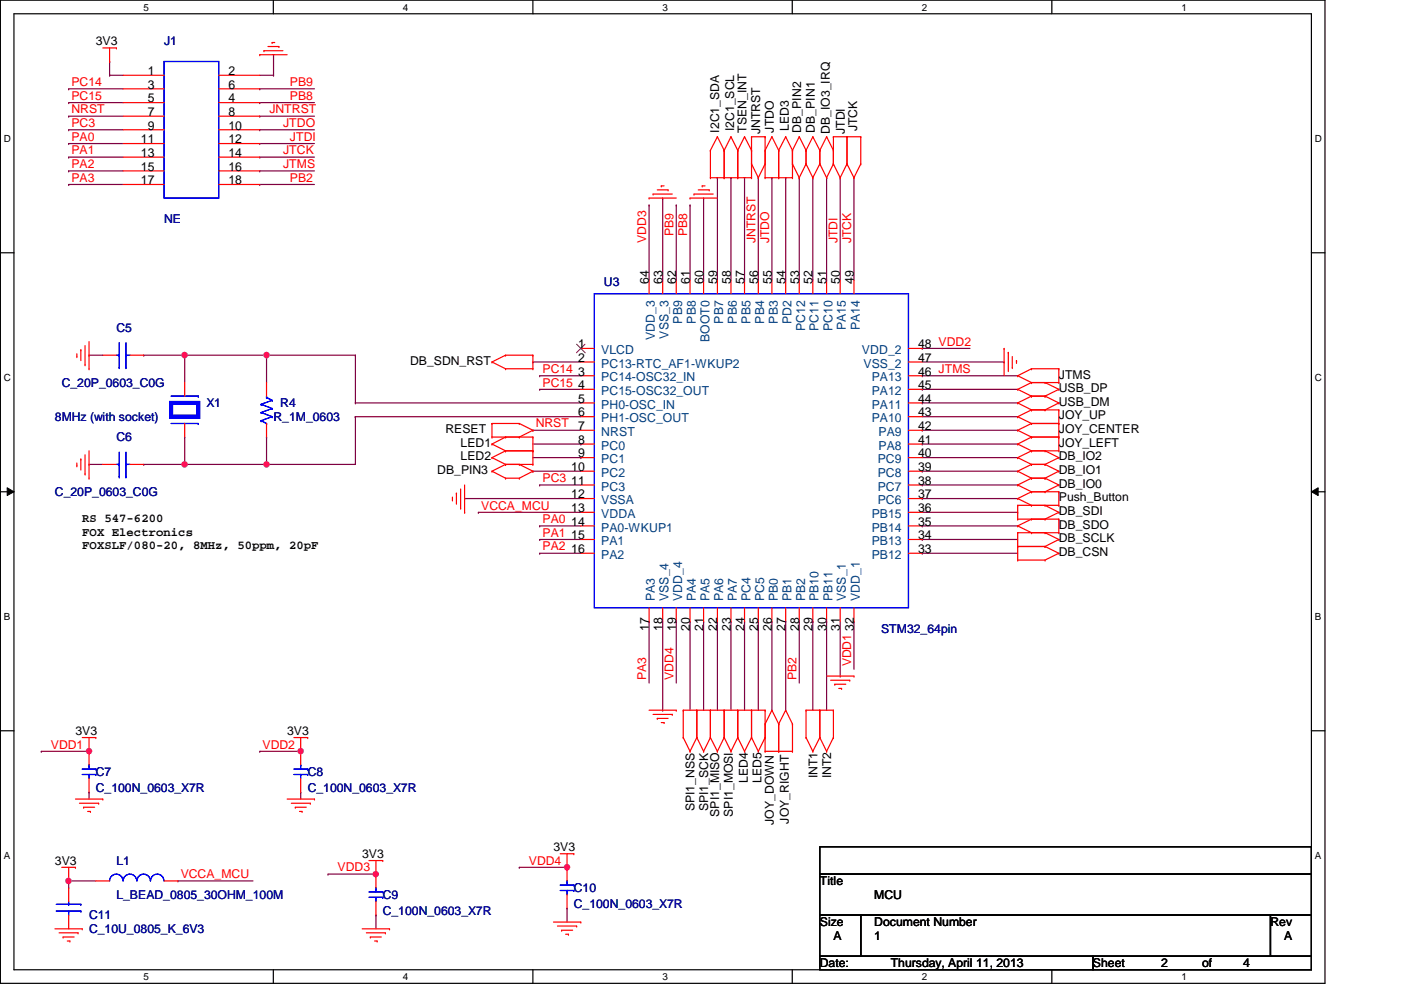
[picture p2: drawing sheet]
<svg xmlns="http://www.w3.org/2000/svg" width="297mm" height="210mm" viewBox="0 0 297 210" stroke-linecap="round" stroke-linejoin="round" font-family="sans-serif">
<path d="M.1 0h280.8v208.5h-280.8zM3 2.9h275v202.7h-275z" fill="none" stroke="#000" stroke-width=".25"/>
<g fill="#fff">
<path d="M30.4 .3h1.2v2.4h-1.2z"/>
<path d="M30.4 205.9h1.2v2.3h-1.2z"/>
</g>
<path d="M58 0v2.9M58 205.6v2.9" fill="none" stroke="#000" stroke-width=".25"/>
<g fill="#fff">
<path d="M85.4 .3h1.2v2.4h-1.2z"/>
<path d="M85.4 205.9h1.2v2.3h-1.2z"/>
</g>
<path d="M113 0v2.9M113 205.6v2.9" fill="none" stroke="#000" stroke-width=".25"/>
<g fill="#fff">
<path d="M140.5 .3h1.1v2.4h-1.1z"/>
<path d="M140.5 205.9h1.1v2.3h-1.1z"/>
</g>
<path d="M168 0v2.9M168 205.6v2.9" fill="none" stroke="#000" stroke-width=".25"/>
<g fill="#fff">
<path d="M195.4 .3h1.2v2.4h-1.2z"/>
<path d="M195.4 205.9h1.2v2.3h-1.2z"/>
</g>
<path d="M223 0v2.9M223 205.6v2.9" fill="none" stroke="#000" stroke-width=".25"/>
<g fill="#fff">
<path d="M250.5 .3h1.1v2.4h-1.1z"/>
<path d="M250.5 205.9h1.1v2.3h-1.1z"/>
<path d="M.8 28.2h1.5v2.4h-1.5z"/>
<path d="M278.8 28.2h1.4v2.4h-1.4z"/>
<path d="M.8 78.9h1.5v2.3h-1.5z"/>
<path d="M278.8 78.9h1.4v2.3h-1.4z"/>
</g>
<path d="M.1 53.6h2.9M278 53.6h2.9" fill="none" stroke="#000" stroke-width=".25"/>
<g fill="#fff">
<path d="M.8 129.6h1.4v2.3h-1.4z"/>
<path d="M278.8 129.6h1.3v2.3h-1.3z"/>
</g>
<path d="M.1 104.3h2.9M278 104.3h2.9" fill="none" stroke="#000" stroke-width=".25"/>
<path d="M1.5 103.4l1.5 .9-1.5 .8zM278 104.3l1.5-.9v1.7z" fill="#000"/>
<path d="M1.5 103.4l1.5 .9-1.5 .8zM278 104.3l1.5-.9v1.7z" fill="none" stroke="#000" stroke-width=".21"/>
<g fill="#fff">
<path d="M.8 180.3h1.4v2.3h-1.4z"/>
<path d="M278.8 180.3h1.3v2.3h-1.3z"/>
</g>
<path d="M.1 154.9h2.9M278 154.9h2.9" fill="none" stroke="#000" stroke-width=".25"/>
<path d="M39.2 75.3h.1M39.2 75.3h17.3" fill="none" stroke="#800040" stroke-width=".25"/>
<circle cx="39.1" cy="75.3" r=".57" fill="#f0f"/>
<circle cx="39.1" cy="75.3" r=".57" fill="none" stroke="#f0f" stroke-width=".25"/>
<path d="M56.5 75.3h.1M56.5 75.3v5.8M39.2 98.5h.1M39.2 98.5h17.3" fill="none" stroke="#800040" stroke-width=".25"/>
<circle cx="39.1" cy="98.5" r=".56" fill="#f0f"/>
<circle cx="39.1" cy="98.5" r=".56" fill="none" stroke="#f0f" stroke-width=".25"/>
<g fill="none" stroke="#800040" stroke-width=".25">
<path d="M18.9 75.3h.1M18.9 75.3h2.9M30.5 75.3h.1M30.5 75.3h8.7M39.2 75.3h.1M39.2 75.3v5.8M18.9 98.5h.1M18.9 98.5h2.9M30.5 98.5h.1M39.2 92.7h.1M39.2 92.7v5.8h-8.7M56.5 92.7h.1"/>
<path d="M56.5 98.5h.1M56.5 92.7v5.8M56.5 98.5h18.8M75.3 88.3h.1M75.3 88.3h47.8"/>
</g>
<circle cx="56.5" cy="98.5" r=".56" fill="#f0f"/>
<circle cx="56.5" cy="98.5" r=".56" fill="none" stroke="#f0f" stroke-width=".25"/>
<path d="M56.5 75.3h.1M56.5 75.3h18.8M75.3 85.4h.1M75.3 85.4h47.8" fill="none" stroke="#800040" stroke-width=".25"/>
<circle cx="56.5" cy="75.3" r=".56" fill="#f0f"/>
<circle cx="56.5" cy="75.3" r=".56" fill="none" stroke="#f0f" stroke-width=".25"/>
<g fill="none" stroke="#800040" stroke-width=".25">
<path d="M152.1 37.7h.1M152.1 37.7v21.7M155 37.7h.1M155 37.7v21.7M157.9 37.7h.1M157.9 37.7v21.7M160.8 37.7h.1M160.8 37.7v21.7M163.7 37.7h.1M163.7 37.7v21.7M166.6 37.7h.1M166.6 37.7v21.7"/>
<path d="M169.5 37.7h.1M169.5 37.7v21.7M172.3 37.7h.1M172.3 37.7v21.7M175.3 37.7h.1M175.3 37.7v21.7M178.1 37.7h.1M178.1 37.7v21.7M181.1 37.7h.1M181.1 37.7v21.7M149.2 42h.1M149.2 42v17.4"/>
<path d="M75.3 75.3h.1M75.3 75.3v10.1M113 76.8h.1M113 76.8h10.1M195.5 79.7h.1M195.5 79.7h20.3M75.3 88.3h.1M75.3 88.3v10.2M113 91.2h.1M113 99.9h.1M113 91.2h10.1M113 97h10.1"/>
<path d="M113 99.9h10.1M113 94.1h10.1M123.1 94.1h.1M123.1 97h.1M195.5 85.4h.1M195.5 82.5h.1M195.5 99.9h.1M195.5 94.1h.1M195.5 91.2h.1M195.5 85.4h20.3M195.5 82.5h20.3M195.5 91.2h20.3"/>
<path d="M195.5 97h20.3M195.5 99.9h20.3M195.5 94.1h20.3M195.5 88.3h20.3M215.8 97h.1M215.8 88.3h.1M195.5 102.8h.1M195.5 117.3h.1M195.5 114.4h.1M195.5 111.5h.1M195.5 105.7h.1M195.5 102.8h20.3"/>
<path d="M195.5 117.3h20.3M195.5 114.4h20.3M195.5 111.5h20.3M195.5 108.6h20.3M195.5 105.7h20.3M215.8 108.6h.1M146.3 131.8h.1M146.3 131.8v18.8M149.2 131.8h.1M149.2 131.8v18.8M152.1 131.8h.1M152.1 131.8v18.8"/>
<path d="M155 131.8h.1M155 131.8v18.8M163.7 131.8h.1M163.7 131.8v18.8M166.6 131.8h.1M166.6 131.8v18.8M169.5 131.8h.1M169.5 131.8v13M172.3 131.8h.1M172.3 131.8v18.8M175.3 131.8h.1M175.3 131.8v18.8"/>
<path d="M14.6 186.8h.1M14.6 186.8h5.7"/>
</g>
<circle cx="14.5" cy="186.8" r=".56" fill="#f0f"/>
<circle cx="14.5" cy="186.8" r=".56" fill="none" stroke="#f0f" stroke-width=".25"/>
<g fill="none" stroke="#800040" stroke-width=".25">
<path d="M140.5 42h.1M140.5 42v17.4M143.4 43.5h.1M143.4 43.5v15.9M146.3 43.5h.1M146.3 43.5v15.9M114.4 79.7h.1M114.4 79.7h8.7M195.5 76.8h17.4M212.9 76.8h.1M114.4 82.5h.1M114.4 82.5h8.7"/>
<path d="M98.5 105.7h.1M98.5 105.7h24.6M101.4 108.6h.1M101.4 108.6h21.7M114.4 102.8h.1M114.4 111.5h.1M114.4 102.8h8.7M114.4 111.5h8.7M137.6 131.8h.1M137.6 131.8v13M140.5 131.8v18.8M157.9 131.8h.1"/>
<path d="M157.9 131.8v18.8M160.8 131.8h.1M160.8 131.8v18.8M178.1 131.8v11.5M8.8 159.3h.1M8.8 159.3h10.1M140.5 150.6h.1M178.1 143.3h.1M18.9 168h.1M18.9 168v1.4M63.8 168h.1M63.8 168v1.4"/>
<path d="M14.6 188.3h.1M14.6 186.8v1.5M37.7 186.8h.1M37.7 186.8h15.9"/>
</g>
<circle cx="18.9" cy="159.3" r=".56" fill="#f0f"/>
<circle cx="18.9" cy="159.3" r=".56" fill="none" stroke="#f0f" stroke-width=".25"/>
<path d="M55.1 159.3h.1M55.1 159.3h8.7" fill="none" stroke="#800040" stroke-width=".25"/>
<circle cx="63.7" cy="159.3" r=".56" fill="#f0f"/>
<circle cx="63.7" cy="159.3" r=".56" fill="none" stroke="#f0f" stroke-width=".25"/>
<path d="M79.7 194h.1M79.7 194v2.9M110.1 183.9h.1M110.1 183.9h10.1M120.2 192.6h.1M120.2 192.6v2.9" fill="none" stroke="#800040" stroke-width=".25"/>
<circle cx="120.2" cy="183.9" r=".56" fill="#f0f"/>
<circle cx="120.2" cy="183.9" r=".56" fill="none" stroke="#f0f" stroke-width=".25"/>
<path d="M69.6 185.3h.1M69.6 185.3h10.1" fill="none" stroke="#800040" stroke-width=".25"/>
<circle cx="79.7" cy="185.3" r=".56" fill="#f0f"/>
<circle cx="79.7" cy="185.3" r=".56" fill="none" stroke="#f0f" stroke-width=".25"/>
<g fill="none" stroke="#800040" stroke-width=".25">
<path d="M14.6 18.8h.1M14.6 18.8h11.5M23.2 16h.1M23.2 13h.1M23.2 16h2.9M23.2 13v3M55.1 18.8h.1M55.1 16h2.9M55.1 18.8h11.6M58 16h.1M58 11.6h.1M58 11.6v4.4"/>
<path d="M14.6 21.8h.1M14.6 24.6h.1M14.6 27.5h.1M14.6 30.4h.1M14.6 33.3h.1M14.6 36.2h.1M14.6 39.1h.1M14.6 21.8h11.5M14.6 24.6h11.5M14.6 27.5h11.5M14.6 30.4h11.5M14.6 33.3h11.5"/>
<path d="M14.6 36.2h11.5M14.6 39.1h11.5M55.1 39.1h.1M55.1 36.2h.1M55.1 33.3h.1M55.1 30.4h.1M55.1 27.5h.1M55.1 24.6h.1M55.1 21.8h.1M55.1 21.8h11.6M55.1 24.6h11.6M55.1 27.5h11.6"/>
<path d="M55.1 30.4h11.6M55.1 33.3h11.6M55.1 36.2h11.6M55.1 39.1h11.6M137.6 43.5h.1M137.6 43.5v15.9M195.5 73.9h.1M195.5 73.9h10.2M114.4 114.4h.1M114.4 117.3h.1M114.4 114.4h8.7M114.4 117.3h8.7"/>
<path d="M143.4 131.8h.1M143.4 131.8v13M181.1 131.8h.1M181.1 131.8v10.1"/>
</g>
<g fill="none" stroke="#f00" stroke-width=".25">
<path d="M21.8 10.2h2.9M23.2 13h.1M23.2 10.2v2.8M24.7 10.2h.1M26.1 16h8.7M26.1 18.8h8.7M46.4 16h8.7M46.4 18.8h8.7M55.1 11.6h.1M55.1 11.6h5.8M56 10.8h.1M56 10.8h4"/>
<path d="M56.8 9.9h2.3M57.7 9h.1M57.7 9h.5M59.1 9.9h.1M26.1 21.8h8.7M26.1 24.6h8.7M26.1 27.5h8.7M26.1 30.4h8.7M26.1 33.3h8.7M26.1 36.2h8.7M26.1 39.1h8.7M46.4 21.8h8.7"/>
<path d="M46.4 24.6h8.7M46.4 27.5h8.7M46.4 30.4h8.7M46.4 33.3h8.7M46.4 36.2h8.7M46.4 39.1h8.7M140.2 39.4h.1M140.2 39.4h.6M148.9 39.4h.1M148.9 39.4h.6M150.6 31.9h.1M150.6 37.7h.1"/>
<path d="M150.6 31.9v5.8M150.6 37.7h8.7M152.1 29h.1M152.1 29l-1.5 2.9M152.1 29l1.4 2.9M153.5 31.9h.1M153.5 37.7h.1M153.5 31.9v5.8M155 29h.1M155 29l-1.5 2.9M155 29l1.4 2.9M156.4 31.9h.1"/>
<path d="M156.4 37.7h.1M156.4 31.9v5.8M157.9 29h.1M157.9 29l-1.5 2.9M157.9 29l1.4 2.9M159.3 34.8h.1M159.3 29h.1M159.3 31.9h.1M159.3 37.7h.1M159.3 29h2.9M159.3 34.8l1.5 2.9M159.3 29v8.7"/>
<path d="M160.8 37.7h.1M162.2 31.9h.1M162.2 37.7h.1M162.2 34.8h.1M162.2 29h.1M162.2 29v8.7M162.2 37.7h5.8M162.2 34.8l-1.4 2.9M163.7 29h.1M163.7 29l-1.5 2.9M163.7 29l1.4 2.9M165.1 31.9h.1"/>
<path d="M165.1 37.7h.1M165.1 31.9v5.8M166.6 29h.1M166.6 29l-1.5 2.9M166.6 29l1.4 2.9M168 34.8h.1M168 31.9h.1M168 37.7h.1M168 31.9v5.8M168 34.8l1.5 2.9M169.5 37.7h.1M169.5 29h.1"/>
<path d="M169.5 29l1.4 2.9M169.5 29l-1.5 2.9M170.9 31.9h.1M170.9 34.8h.1M170.9 31.9v2.9M170.9 34.8l-1.4 2.9M170.9 34.8l1.4 2.9M172.3 37.7h.1M172.3 29h.1M172.3 29l1.5 2.9M172.3 29l-1.4 2.9M173.8 31.9h.1"/>
<path d="M173.8 34.8h.1M173.8 31.9v2.9M173.8 34.8l-1.5 2.9M173.8 34.8l1.5 2.9M175.3 37.7h.1M175.3 29h.1M175.3 29l-1.5 2.9M175.3 29l1.4 2.9M176.7 34.8h.1M176.7 29h.1M176.7 31.9h.1M176.7 29h5.8"/>
<path d="M176.7 34.8l1.4 2.9M176.7 29v5.8M176.7 34.8l-1.4 2.9M178.1 37.7h.1M179.6 34.8h.1M179.6 29h.1M179.6 34.8l1.5 2.9M179.6 29v5.8M179.6 34.8l-1.5 2.9M181.1 37.7h.1M182.5 34.8h.1M182.5 29h.1"/>
<path d="M182.5 29v5.8M182.5 34.8l-1.4 2.9M137.6 42h.1M137.6 42h5.8M137.6 59.4v2.9M138.5 41.1h.1M138.5 41.1h4M139.4 40.3h2.2M140.5 59.4v2.9M141.6 40.3h.1M143.4 59.4v2.9M146.3 42h.1"/>
<path d="M146.3 42h5.8M146.3 59.4v2.9M147.1 41.1h.1M147.1 41.1h4.1M148 40.3h2.4M149.2 59.4v2.9M150.4 40.3h.1M152.1 59.4v2.9M155 59.4v2.9M157.9 59.4v2.9M160.8 59.4v2.9M163.7 59.4v2.9"/>
<path d="M166.6 59.4v2.9M169.5 59.4v2.9M172.3 59.4v2.9M175.3 59.4v2.9M178.1 59.4v2.9M181.1 59.4v2.9M16.3 75.6h.1M16.3 75v.6M17.1 74.2h.1M17.1 74.2v2.3M18 77.3h.1M18 73.3v4"/>
<path d="M18.9 78.2h.1M18.9 72.4v5.8M21.8 75.3h2.9M27.6 75.3h2.9M104.3 76.8h.1M104.3 76.8l2.9 1.4M107.2 78.2h.1M107.2 75.3h.1M107.2 78.2h5.8M107.2 75.3l-2.9 1.5M107.2 75.3h5.8M113 75.3h.1"/>
<path d="M113 78.2h.1M113 75.3v2.9M123.1 73.9h2.9M123.1 76.8h2.9M123.1 79.7h2.9M192.6 73.9h2.9M192.6 76.8h2.9M192.6 79.7h2.9M212.9 73.9h.1M212.9 73.9v5.8M213.8 74.7h.1M213.8 74.7v4.1"/>
<path d="M214.6 77.9h.1M214.6 75.6v2.3M215.5 76.5h.1M215.5 76.5v.5M215.8 79.7h.1M215.8 79.7l2.9 1.4M218.7 78.2h.1M218.7 78.2l-2.9 1.5M218.7 78.2h5.8M224.5 78.2h.1M224.5 78.2v2.9M16.3 98.8h.1"/>
<path d="M16.3 98.2v.6M17.1 97.3h.1M17.1 97.3v2.4M18 96.4v4.1M18.9 95.6v5.8M21.8 98.5h2.9M27.6 98.5h2.9M39.2 81.1v2.9M39.2 89.8v2.9M56.5 81.1v2.9M56.5 89.8v2.9M104.3 92.7h.1"/>
<path d="M104.3 89.8h.1M104.3 99.9h.1M104.3 94.1h.1M104.3 97h.1M104.3 89.8h5.8M104.3 92.7h8.7M104.3 89.8v2.9M104.3 99.9l2.9 1.5M104.3 94.1l2.9 1.5M104.3 97l2.9 1.5M107.2 98.5h.1M107.2 92.7h.1"/>
<path d="M107.2 95.6h.1M107.2 95.6h5.8M107.2 98.5h5.8M107.2 98.5l-2.9 1.4M107.2 92.7l-2.9 1.4M107.2 95.6l-2.9 1.4M110.1 89.8h.1M110.1 92.7h.1M110.1 98.5h.1M110.1 89.8l2.9 1.4M110.1 98.5l2.9 1.4M113 91.2h.1"/>
<path d="M113 99.9h.1M113 95.6h.1M113 92.7h.1M113 98.5h.1M113 91.2l-2.9 1.5M113 92.7v5.8M113 99.9l-2.9 1.5M123.1 82.5h2.9M123.1 85.4h2.9M123.1 88.3h2.9M123.1 91.2h2.9M123.1 94.1h2.9"/>
<path d="M123.1 97h2.9M123.1 99.9h2.9M192.6 82.5h2.9M192.6 85.4h2.9M192.6 88.3h2.9M192.6 91.2h2.9M192.6 94.1h2.9M192.6 97h2.9M192.6 99.9h2.9M215.8 85.4h.1M215.8 82.5h.1M215.8 97h.1"/>
<path d="M215.8 99.9h.1M215.8 94.1h.1M215.8 91.2h.1M215.8 88.3h.1M215.8 85.4l2.9 1.5M215.8 82.5l2.9 1.5M215.8 97l2.9 1.5M215.8 99.9l2.9 1.5M215.8 94.1l2.9 1.5M215.8 91.2l2.9 1.5M215.8 88.3l2.9 1.5M218.7 86.9h.1"/>
<path d="M218.7 84h.1M218.7 81.1h.1M218.7 95.6h.1M218.7 98.5h.1M218.7 92.7h.1M218.7 89.8h.1M218.7 86.9h5.8M218.7 84l-2.9 1.4M218.7 84h2.9M218.7 81.1l-2.9 1.4M218.7 81.1h5.8M218.7 89.8h5.8"/>
<path d="M218.7 92.7h5.8M218.7 95.6h5.8M218.7 95.6l-2.9 1.4M218.7 98.5h2.9M218.7 98.5l-2.9 1.4M218.7 92.7l-2.9 1.4M218.7 89.8l-2.9 1.4M218.7 86.9l-2.9 1.4M221.6 86.9h.1M221.6 84h.1M221.6 81.1h.1M221.6 95.6h.1"/>
<path d="M221.6 98.5h.1M221.6 84l2.9 1.4M221.6 81.1l2.9 1.4M221.6 95.6l2.9 1.4M221.6 98.5l2.9 1.4M224.5 85.4h.1M224.5 82.5h.1M224.5 81.1h.1M224.5 97h.1M224.5 99.9h.1M224.5 92.7h.1M224.5 95.6h.1"/>
<path d="M224.5 89.8h.1M224.5 86.9h.1M224.5 85.4l-2.9 1.5M224.5 82.5l-2.9 1.5M224.5 86.9v8.7M224.5 97l-2.9 1.5M224.5 99.9l-2.9 1.5M18 100.5h.1M18.9 101.4h.1M95.9 106h.1M95.9 105.4v.6M96.8 104.6h.1"/>
<path d="M96.8 104.6v2.3M97.7 107.7h.1M97.7 103.7v4M98.5 108.6h.1M98.5 102.8v5.8M107.2 101.4h.1M107.2 101.4h2.9M110.1 101.4h.1M123.1 102.8h2.9M123.1 105.7h2.9M123.1 108.6h2.9M123.1 111.5h2.9"/>
<path d="M123.1 114.4h2.9M123.1 117.3h2.9M192.6 102.8h2.9M192.6 105.7h2.9M192.6 108.6h2.9M192.6 111.5h2.9M192.6 114.4h2.9M192.6 117.3h2.9M215.8 102.8h.1M215.8 111.5h.1M215.8 115.9h.1M215.8 112.9h.1"/>
<path d="M215.8 110.1h.1M215.8 107.1h.1M215.8 118.7h.1M215.8 105.7h.1M215.8 102.8l2.9 1.5M215.8 112.9h8.7M215.8 111.5l2.9 1.4M215.8 110.1h8.7M215.8 115.9h5.8M215.8 107.1v3M215.8 112.9v5.8M215.8 107.1h8.7"/>
<path d="M215.8 118.7h5.8M215.8 105.7l2.9 1.4M218.7 101.4h.1M218.7 104.3h.1M218.7 112.9h.1M218.7 110.1h.1M218.7 107.1h.1M218.7 101.4h2.9M218.7 101.4l-2.9 1.4M218.7 104.3h5.8M218.7 110.1l-2.9 1.4M218.7 104.3l-2.9 1.4"/>
<path d="M221.6 101.4h.1M221.6 104.3h.1M221.6 112.9h.1M221.6 115.9h.1M221.6 107.1h.1M221.6 110.1h.1M221.6 118.7h.1M221.6 101.4l2.9 1.4M221.6 112.9l2.9 1.5M221.6 107.1l2.9 1.5M221.6 115.9l2.9 1.4M224.5 102.8h.1"/>
<path d="M224.5 110.1h.1M224.5 112.9h.1M224.5 114.4h.1M224.5 108.6h.1M224.5 117.3h.1M224.5 104.3h.1M224.5 107.1h.1M224.5 104.3v2.8M224.5 110.1v2.8M224.5 102.8l-2.9 1.5M224.5 114.4l-2.9 1.5M224.5 108.6l-2.9 1.5"/>
<path d="M224.5 117.3l-2.9 1.4M137.6 128.9v2.9M140.5 128.9v2.9M143.4 128.9v2.9M146.3 128.9v2.9M149.2 128.9v2.9M152.1 128.9v2.9M155 128.9v2.9M157.9 128.9v2.9M160.8 128.9v2.9M163.7 128.9v2.9M166.6 128.9v2.9"/>
<path d="M169.5 128.9v2.9M172.3 128.9v2.9M175.3 128.9v2.9M178.1 128.9v2.9M181.1 128.9v2.9M17.4 156.4h2.9M18.9 159.3h.1M18.9 156.4v5.8M20.3 156.4h.1M62.3 156.4h2.9M63.8 159.3h.1M63.8 156.4v5.8"/>
<path d="M65.2 156.4h.1M137.6 150.6h5.8M138.5 151.5h4M139.4 152.3h.1M139.4 152.3h2.2M140.2 153.2h.6M140.8 153.2h.1M142.5 151.5h.1M143.4 150.6h.1M144.9 156.4h.1M144.9 150.6h.1M144.9 150.6h17.3"/>
<path d="M144.9 156.4l1.4 2.9M144.9 150.6v5.8M146.3 159.3h.1M147.7 156.4h.1M147.7 150.6h.1M147.7 150.6v5.8M147.7 156.4l-1.4 2.9M147.7 156.4l1.5 2.9M149.2 159.3h.1M150.6 156.4h.1M150.6 150.6h.1M150.6 156.4l1.5 2.9"/>
<path d="M150.6 150.6v5.8M150.6 156.4l-1.4 2.9M152.1 159.3h.1M153.5 156.4h.1M153.5 150.6h.1M153.5 156.4l1.5 2.9M153.5 150.6v5.8M153.5 156.4l-1.4 2.9M155 159.3h.1M156.4 156.4h.1M156.4 150.6h.1M156.4 150.6v5.8"/>
<path d="M156.4 156.4l-1.4 2.9M156.4 156.4l1.5 2.9M157.9 159.3h.1M159.3 156.4h.1M159.3 150.6h.1M159.3 150.6v5.8M159.3 156.4l-1.4 2.9M159.3 156.4l1.5 2.9M160.8 159.3h.1M162.2 153.5h.1M162.2 159.3h.1M162.2 156.4h.1"/>
<path d="M162.2 150.6h.1M162.2 150.6v8.7M162.2 159.3h5.8M162.2 156.4l-1.4 2.9M163.7 150.6h.1M163.7 150.6l-1.5 2.9M163.7 150.6l1.4 2.9M165.1 153.5h.1M165.1 159.3h.1M165.1 153.5v5.8M166.6 150.6h.1M166.6 150.6l-1.5 2.9"/>
<path d="M166.6 150.6l1.4 2.9M168 153.5h.1M168 159.3h.1M168 153.5v5.8M170.9 156.4h.1M170.9 150.6h.1M170.9 150.6h5.8M170.9 156.4l1.4 2.9M170.9 150.6v5.8M172.3 159.3h.1M173.8 156.4h.1M173.8 150.6h.1"/>
<path d="M173.8 150.6v5.8M173.8 156.4l-1.5 2.9M173.8 156.4l1.5 2.9M175.3 159.3h.1M175.3 143.3h5.8M176.1 144.2h4.1M176.7 156.4h.1M176.7 150.6h.1M176.7 150.6v5.8M176.7 156.4l-1.4 2.9M177 145.1h.1M177 145.1h2.3"/>
<path d="M177.8 146h.6M178.4 146h.1M180.2 144.2h.1M181.1 143.3h.1M16 169.4h5.8M16.8 170.3h4.1M17.7 171.2h.1M17.7 171.2h2.4M18.6 172h.6M18.9 165.1v2.9M19.2 172h.1M20.9 170.3h.1"/>
<path d="M21.8 169.4h.1M60.9 169.4h5.8M61.8 170.3h4M62.6 171.2h.1M62.6 171.2h2.3M63.5 172h.5M63.8 165.1v2.9M64 172h.1M65.8 170.3h.1M66.7 169.4h.1M11.6 196.9h5.8M12.5 197.8h4"/>
<path d="M13.1 183.9h2.9M13.4 198.7h.1M13.4 198.7h2.3M14.3 199.5h.5M14.6 186.8h.1M14.6 183.9v2.9M14.6 188.3v2.8M14.6 194v2.9M14.8 199.5h.1M16 183.9h.1M16.5 197.8h.1M17.4 196.9h.1"/>
<path d="M20.3 186.8h2.9M34.8 186.8h2.9M76.8 196.9h5.8M77.7 197.8h4M78.2 182.5h2.9M78.5 198.7h.1M78.5 198.7h2.4M79.4 199.5h.6M79.7 185.3h.1M79.7 182.5v5.8M79.7 191.1v2.9M80 199.5h.1"/>
<path d="M81.1 182.5h.1M81.7 197.8h.1M82.6 196.9h.1M117.3 195.5h5.8M118.2 196.3h4.1M118.8 181h2.9M119.1 197.2h.1M119.1 197.2h2.3M119.9 198.1h.6M120.2 183.9h.1M120.2 181v5.8M120.2 189.7v2.9"/>
<path d="M120.5 198.1h.1M121.7 181h.1M122.3 196.3h.1M123.1 195.5h.1"/>
</g>
<path d="M173.8 179.5h104.2v5.8h-104.2zM173.8 185.3h104.2v8.7h-104.2zM173.8 194h8.7v8.7h-8.7zM182.5 194h86.9v8.7h-86.9zM269.4 194h8.6v8.7h-8.6zM173.8 202.7h57.9v2.9h-57.9zM231.7 202.7h46.3v2.9h-46.3z" fill="none" stroke="#000" stroke-width=".25"/>
<g fill="none" stroke="#00f" stroke-width=".25">
<path d="M34.8 13h11.6v29h-11.6zM24.7 75.3h.6M25.3 75.3h.1M25.3 77.9h.1M25.3 72.7v5.2M26.7 77.9h.1M26.7 75.3h.1M26.7 75.3h.9M26.7 72.7v5.2M126 62.3h66.6v66.6h-66.6zM24.7 98.5h.6M25.3 98.5h.1"/>
<path d="M25.3 95.9v5.2M26.7 98.5h.1M26.7 95.9v5.2M26.7 98.5h.9M36.3 89.8h5.7M36.3 84h5.7M42 89.8h.1M42 84h.1M55.4 85.7h.1M55.4 87.5h.1M55.4 89.2h.1M55.4 85.7l2.3 .9"/>
<path d="M55.4 87.5l2.3 .8M55.4 89.2l1.1 .6M56.5 89.8h.1M56.5 84.3h.1M56.5 84.3l1.2 .6M56.5 84v.3M57.7 84.9h.1M57.7 86.6h.1M57.7 88.3h.1M57.7 84.9l-2.3 .8M57.7 86.6l-2.3 .9M57.7 88.3l-2.3 .9"/>
<path d="M25.3 101.1h.1M26.7 101.1h.1M17.4 164.2h2.9M17.4 163.1h2.9M18.9 162.2h.1M18.9 164.2h.1M18.9 162.2v.9M18.9 164.2v.9M20.3 164.2h.1M20.3 163.1h.1M62.3 164.2h2.9M62.3 163.1h2.9"/>
<path d="M63.8 162.2h.1M63.8 164.2h.1M63.8 162.2v.9M63.8 164.2v.9M65.2 164.2h.1M65.2 163.1h.1M11.9 193.2h5.2M11.9 191.7h5.2M14.6 191.7h.1M14.6 193.2h.1M14.6 191.1v.6M14.6 193.2v.8"/>
<path d="M17.1 193.2h.1M17.1 191.7h.1M23.2 186.8a1.42 1.42 0 0 1 1.5-1.5 1.42 1.42 0 0 1 1.4 1.5M26.1 186.8a1.44 1.44 0 0 1 1.5-1.5 1.44 1.44 0 0 1 1.4 1.5M29 186.8a1.42 1.42 0 0 1 1.5-1.5 1.42 1.42 0 0 1 1.4 1.5M31.9 186.8a1.42 1.42 0 0 1 1.4-1.5 1.42 1.42 0 0 1 1.5 1.5M78.2 190.2h2.9M78.2 189.1h2.9M79.7 188.3h.1M79.7 190.2h.1M79.7 188.3v.8M79.7 190.2v.9"/>
<path d="M81.1 190.2h.1M81.1 189.1h.1M118.8 188.8h2.9M118.8 187.7h2.9M120.2 186.8h.1M120.2 188.8h.1M120.2 186.8v.9M120.2 188.8v.9M121.7 188.8h.1M121.7 187.7h.1"/>
</g>
<path d="M36.3 85.4h5.7v2.9h-5.7z" fill="none" stroke="#00f" stroke-width=".85"/>
<path d="M122.3 73l1.8 1.8M124 73l-1.8 1.8" fill="none" stroke="#804000" stroke-width=".21"/>
<circle cx="39.1" cy="75.3" r=".57" fill="#f0f"/>
<circle cx="39.1" cy="75.3" r=".57" fill="none" stroke="#f0f" stroke-width=".25"/>
<circle cx="39.1" cy="98.5" r=".56" fill="#f0f"/>
<circle cx="39.1" cy="98.5" r=".56" fill="none" stroke="#f0f" stroke-width=".25"/>
<circle cx="56.5" cy="98.5" r=".56" fill="#f0f"/>
<circle cx="56.5" cy="98.5" r=".56" fill="none" stroke="#f0f" stroke-width=".25"/>
<circle cx="56.5" cy="75.3" r=".56" fill="#f0f"/>
<circle cx="56.5" cy="75.3" r=".56" fill="none" stroke="#f0f" stroke-width=".25"/>
<circle cx="14.5" cy="186.8" r=".56" fill="#f0f"/>
<circle cx="14.5" cy="186.8" r=".56" fill="none" stroke="#f0f" stroke-width=".25"/>
<circle cx="18.9" cy="159.3" r=".56" fill="#f0f"/>
<circle cx="18.9" cy="159.3" r=".56" fill="none" stroke="#f0f" stroke-width=".25"/>
<circle cx="63.7" cy="159.3" r=".56" fill="#f0f"/>
<circle cx="63.7" cy="159.3" r=".56" fill="none" stroke="#f0f" stroke-width=".25"/>
<circle cx="120.2" cy="183.9" r=".56" fill="#f0f"/>
<circle cx="120.2" cy="183.9" r=".56" fill="none" stroke="#f0f" stroke-width=".25"/>
<circle cx="79.7" cy="185.3" r=".56" fill="#f0f"/>
<circle cx="79.7" cy="185.3" r=".56" fill="none" stroke="#f0f" stroke-width=".25"/>
<g font-size="2.6">
<text x="20.3" y="9.6">3V3</text>
<text x="31.3" y="15.9">1</text>
<text x="48.4" y="15.9">2</text>
<text x="31.3" y="18.8">3</text>
<text x="31.3" y="21.7">5</text>
<text x="48.4" y="21.7">4</text>
<text x="48.4" y="18.8">6</text>
<text x="31.3" y="24.6">7</text>
<text x="31.3" y="27.5">9</text>
<text x="48.4" y="24.6">8</text>
<text x="48.4" y="27.5">10</text>
<text x="152.5" y="28.1" transform="rotate(-90 152.5 28.1)">I2C1_SDA</text>
<text x="155.7" y="27.8" transform="rotate(-90 155.7 27.8)">I2C1_SCL</text>
<text x="158.3" y="28.1" transform="rotate(-90 158.3 28.1)">TSEN_INT</text>
<text x="161.2" y="28.4" transform="rotate(-90 161.2 28.4)">JNTRST</text>
<text x="164" y="28.1" transform="rotate(-90 164 28.1)">JTDO</text>
<text x="167.3" y="27.8" transform="rotate(-90 167.3 27.8)">LED3</text>
<text x="169.8" y="28.1" transform="rotate(-90 169.8 28.1)">DB_PIN2</text>
<text x="172.8" y="28.1" transform="rotate(-90 172.8 28.1)">DB_PIN1</text>
<text x="175.9" y="28.4" transform="rotate(-90 175.9 28.4)">DB_IO3_IRQ</text>
<text x="179.1" y="28.4" transform="rotate(-90 179.1 28.4)">JTDI</text>
<text x="181.7" y="27.8" transform="rotate(-90 181.7 27.8)">JTCK</text>
<text x="29.9" y="30.4">11</text>
<text x="29.9" y="33.3">13</text>
<text x="48.4" y="30.4">12</text>
<text x="48.4" y="33.3">14</text>
<text x="29.9" y="36.2">15</text>
<text x="29.9" y="39.1">17</text>
<text x="48.4" y="36.2">16</text>
<text x="48.4" y="39.1">18</text>
<text x="137.6" y="60.2" transform="rotate(-90 137.6 60.2)">64</text>
<text x="140.5" y="60.2" transform="rotate(-90 140.5 60.2)">63</text>
<text x="143.3" y="60.2" transform="rotate(-90 143.3 60.2)">62</text>
<text x="146.3" y="60.2" transform="rotate(-90 146.3 60.2)">61</text>
<text x="149.1" y="60.2" transform="rotate(-90 149.1 60.2)">60</text>
<text x="152.1" y="60.2" transform="rotate(-90 152.1 60.2)">59</text>
<text x="154.9" y="60.2" transform="rotate(-90 154.9 60.2)">58</text>
<text x="157.8" y="60.2" transform="rotate(-90 157.8 60.2)">57</text>
<text x="160.7" y="60.2" transform="rotate(-90 160.7 60.2)">56</text>
<text x="163.6" y="60.2" transform="rotate(-90 163.6 60.2)">55</text>
<text x="166.5" y="60.2" transform="rotate(-90 166.5 60.2)">54</text>
<text x="169.4" y="60.2" transform="rotate(-90 169.4 60.2)">53</text>
<text x="172.3" y="60.2" transform="rotate(-90 172.3 60.2)">52</text>
<text x="175.2" y="60.2" transform="rotate(-90 175.2 60.2)">51</text>
<text x="178.1" y="60.2" transform="rotate(-90 178.1 60.2)">50</text>
<text x="181" y="60.2" transform="rotate(-90 181 60.2)">49</text>
<text x="86.9" y="77.3">DB_SDN_RST</text>
<text x="122.6" y="73.8">1</text>
<text x="122.6" y="76.7">2</text>
<text x="194.6" y="73.8">48 VDD2</text>
<text x="194.6" y="76.7">47</text>
<text x="122.6" y="79.6">3</text>
<text x="122.6" y="82.5">4</text>
<text x="194.6" y="79.6">46 JTMS</text>
<text x="194.6" y="82.5">45</text>
<text x="224.5" y="83.1">USB_DP</text>
<text x="224.5" y="80.3">JTMS</text>
<text x="122.6" y="85.4">5</text>
<text x="122.6" y="88.3">6</text>
<text x="194.6" y="85.4">44</text>
<text x="194.6" y="88.3">43</text>
<text x="224.5" y="86">USB_DM</text>
<text x="224.5" y="88.9">JOY_UP</text>
<text x="94.4" y="91.8">RESET</text>
<text x="97.7" y="94.7">LED1</text>
<text x="122.6" y="91.2">7</text>
<text x="122.6" y="94.1">8</text>
<text x="194.6" y="91.2">42</text>
<text x="194.6" y="94.1">41</text>
<text x="224.5" y="94.7">JOY_LEFT</text>
<text x="224.5" y="91.8">JOY_CENTER</text>
<text x="92.7" y="100.5">DB_PIN3</text>
<text x="97.7" y="97.6">LED2</text>
<text x="121.1" y="99.9">10</text>
<text x="122.6" y="97">9</text>
<text x="194.6" y="97">40</text>
<text x="194.6" y="99.9">39</text>
<text x="224.5" y="97.6">DB_IO2</text>
<text x="224.5" y="100.5">DB_IO1</text>
<text x="121.1" y="102.8">11</text>
<text x="121.1" y="105.7">12</text>
<text x="194.6" y="102.8">38</text>
<text x="194.6" y="105.7">37</text>
<text x="224.5" y="103.4">DB_IO0</text>
<text x="224.5" y="106.3">Push_Button</text>
<text x="17.4" y="110.7">RS 547-6200</text>
<text x="17.4" y="113.6">FOX Electronics</text>
<text x="121.1" y="108.6">13</text>
<text x="121.1" y="111.5">14</text>
<text x="194.6" y="108.6">36</text>
<text x="194.6" y="111.5">35</text>
<text x="224.5" y="112.1">DB_SDO</text>
<text x="224.5" y="109.2">DB_SDI</text>
<text x="17.4" y="116.5">FOXSLF/080-20, 8MHz, 50ppm, 20pF</text>
<text x="121.1" y="114.3">15</text>
<text x="121.1" y="117.3">16</text>
<text x="194.6" y="114.3">34</text>
<text x="194.6" y="117.3">33</text>
<text x="224.5" y="115">DB_SCLK</text>
<text x="224.5" y="117.9">DB_CSN</text>
<text x="137.6" y="133.8" transform="rotate(-90 137.6 133.8)">17</text>
<text x="140.5" y="133.8" transform="rotate(-90 140.5 133.8)">18</text>
<text x="143.3" y="133.8" transform="rotate(-90 143.3 133.8)">19</text>
<text x="146.3" y="133.8" transform="rotate(-90 146.3 133.8)">20</text>
<text x="149.1" y="133.8" transform="rotate(-90 149.1 133.8)">21</text>
<text x="152.1" y="133.8" transform="rotate(-90 152.1 133.8)">22</text>
<text x="154.9" y="133.8" transform="rotate(-90 154.9 133.8)">23</text>
<text x="157.8" y="133.8" transform="rotate(-90 157.8 133.8)">24</text>
<text x="160.7" y="133.8" transform="rotate(-90 160.7 133.8)">25</text>
<text x="163.6" y="133.8" transform="rotate(-90 163.6 133.8)">26</text>
<text x="166.5" y="133.8" transform="rotate(-90 166.5 133.8)">27</text>
<text x="169.4" y="133.8" transform="rotate(-90 169.4 133.8)">28</text>
<text x="172.3" y="133.8" transform="rotate(-90 172.3 133.8)">29</text>
<text x="175.2" y="133.8" transform="rotate(-90 175.2 133.8)">30</text>
<text x="178.1" y="133.8" transform="rotate(-90 178.1 133.8)">31</text>
<text x="181" y="133.8" transform="rotate(-90 181 133.8)">32</text>
<text x="16" y="155.8">3V3</text>
<text x="60.9" y="155.8">3V3</text>
<text x="158.5" y="165.9" transform="rotate(-90 158.5 165.9)">LED4</text>
<text x="161.5" y="165.9" transform="rotate(-90 161.5 165.9)">LED5</text>
<text x="173.3" y="165.1" transform="rotate(-90 173.3 165.1)">INT1</text>
<text x="176.2" y="165.1" transform="rotate(-90 176.2 165.1)">INT2</text>
<text x="147.3" y="172" transform="rotate(-90 147.3 172)">SPI1_NSS</text>
<text x="150.2" y="172" transform="rotate(-90 150.2 172)">SPI1_SCK</text>
<text x="152.5" y="173.2" transform="rotate(-90 152.5 173.2)">SPI1_MISO</text>
<text x="155.4" y="173.2" transform="rotate(-90 155.4 173.2)">SPI1_MOSI</text>
<text x="164" y="174.9" transform="rotate(-90 164 174.9)">JOY_DOWN</text>
<text x="167.3" y="174.6" transform="rotate(-90 167.3 174.6)">JOY_RIGHT</text>
<text x="11.6" y="183.3">3V3</text>
<text x="76.8" y="181.9">3V3</text>
<text x="117.3" y="180.4">3V3</text>
<text x="173.8" y="187.7">Title</text>
<text x="185.4" y="190.6">MCU</text>
<text x="173.8" y="196.3">Size</text>
<text x="185.4" y="196.3">Document Number</text>
<text x="269.4" y="196.3">Rev</text>
<text x="176.7" y="199.3">A</text>
<text x="185.4" y="199.3">1</text>
<text x="272.2" y="199.3">A</text>
<text x="173.8" y="205.1">Date:</text>
<text x="188.8" y="205.1">Thursday, April 11, 2013</text>
<text x="231.7" y="205.1">Sheet</text>
<text x="246.2" y="205.1">2</text>
<text x="254.9" y="205.1">of</text>
<text x="263.6" y="205.1">4</text>
</g>
<g font-size="2.6" fill="#000080">
<text x="34.8" y="9.6">J1</text>
<text x="34.8" y="47.2">NE</text>
<text x="128.1" y="60.5">U3</text>
<text x="24.7" y="70.4">C5</text>
<text x="13.1" y="82">C_20P_0603_C0G</text>
<text x="11.6" y="89.2">8MHz (with socket)</text>
<text x="43.8" y="86.3">X1</text>
<text x="58" y="89.2">R_1M_0603</text>
<text x="59.4" y="86.3">R4</text>
<text x="24.7" y="93.6">C6</text>
<text x="11.6" y="105.2">C_20P_0603_C0G</text>
<text x="186.8" y="134.1">STM32_64pin</text>
<text x="20.3" y="164.5">C7</text>
<text x="20.3" y="168">C_100N_0603_X7R</text>
<text x="65.2" y="164.5">C8</text>
<text x="65.2" y="168">C_100N_0603_X7R</text>
<text x="24.7" y="183.3">L1</text>
<text x="24.7" y="190.6">L_BEAD_0805_30OHM_100M</text>
<text x="81.1" y="190.6">C9</text>
<text x="121.7" y="189.1">C10</text>
<text x="18.9" y="194.9">C11</text>
<text x="18.9" y="197.8">C_10U_0805_K_6V3</text>
<text x="81.1" y="194.1">C_100N_0603_X7R</text>
<text x="121.7" y="192.6">C_100N_0603_X7R</text>
</g>
<g font-size="2.6" fill="#f00">
<text x="15.2" y="18.2">PC14</text>
<text x="15.2" y="21.2">PC15</text>
<text x="61.5" y="21.2">PB8</text>
<text x="61.5" y="18.2">PB9</text>
<text x="15.2" y="24">NRST</text>
<text x="15.2" y="26.9">PC3</text>
<text x="15.2" y="29.8">PA0</text>
<text x="57.1" y="24">JNTRST</text>
<text x="60" y="26.9">JTDO</text>
<text x="61.5" y="29.8">JTDI</text>
<text x="15.2" y="32.7">PA1</text>
<text x="15.2" y="35.6">PA2</text>
<text x="60" y="35.6">JTMS</text>
<text x="60" y="32.7">JTCK</text>
<text x="15.2" y="38.5">PA3</text>
<text x="61.5" y="38.5">PB2</text>
<text x="137" y="51.6" transform="rotate(-90 137 51.6)">VDD3</text>
<text x="142.8" y="50.1" transform="rotate(-90 142.8 50.1)">PB9</text>
<text x="145.7" y="50.1" transform="rotate(-90 145.7 50.1)">PB8</text>
<text x="160.2" y="51.6" transform="rotate(-90 160.2 51.6)">JNTRST</text>
<text x="163.1" y="51.6" transform="rotate(-90 163.1 51.6)">JTDO</text>
<text x="177.5" y="51.6" transform="rotate(-90 177.5 51.6)">JTDI</text>
<text x="180.5" y="51.6" transform="rotate(-90 180.5 51.6)">JTCK</text>
<text x="115" y="79.1">PC14</text>
<text x="115" y="82">PC15</text>
<text x="113.6" y="90.6">NRST</text>
<text x="115" y="102.2">PC3</text>
<text x="102" y="108">VCCA_MCU</text>
<text x="115" y="110.9">PA0</text>
<text x="115" y="113.8">PA1</text>
<text x="115" y="116.7">PA2</text>
<text x="180.5" y="141.3" transform="rotate(-90 180.5 141.3)">VDD1</text>
<text x="137" y="144.2" transform="rotate(-90 137 144.2)">PA3</text>
<text x="142.8" y="144.2" transform="rotate(-90 142.8 144.2)">VDD4</text>
<text x="168.9" y="144.2" transform="rotate(-90 168.9 144.2)">PB2</text>
<text x="10.8" y="158.7">VDD1</text>
<text x="55.7" y="158.7">VDD2</text>
<text x="71.6" y="184.7">VDD3</text>
<text x="112.1" y="183.3">VDD4</text>
<text x="38.3" y="186.2">VCCA_MCU</text>
</g>
<g font-size="2.6" fill="#004080">
<text x="141.7" y="71.8" transform="rotate(-90 141.7 71.8)">VSS_3</text>
<text x="144.6" y="68.6" transform="rotate(-90 144.6 68.6)">PB9</text>
<text x="147.5" y="68.6" transform="rotate(-90 147.5 68.6)">PB8</text>
<text x="153.3" y="68.6" transform="rotate(-90 153.3 68.6)">PB7</text>
<text x="156.2" y="68.6" transform="rotate(-90 156.2 68.6)">PB6</text>
<text x="159.1" y="68.6" transform="rotate(-90 159.1 68.6)">PB5</text>
<text x="162" y="68.6" transform="rotate(-90 162 68.6)">PB4</text>
<text x="164.9" y="68.6" transform="rotate(-90 164.9 68.6)">PB3</text>
<text x="167.8" y="68.7" transform="rotate(-90 167.8 68.7)">PD2</text>
<text x="170.7" y="70.2" transform="rotate(-90 170.7 70.2)">PC12</text>
<text x="173.6" y="70.2" transform="rotate(-90 173.6 70.2)">PC11</text>
<text x="176.5" y="70.2" transform="rotate(-90 176.5 70.2)">PC10</text>
<text x="179.4" y="70.1" transform="rotate(-90 179.4 70.1)">PA15</text>
<text x="182.3" y="70.1" transform="rotate(-90 182.3 70.1)">PA14</text>
<text x="127.5" y="75.1">VLCD</text>
<text x="127.5" y="77.9">PC13-RTC_AF1-WKUP2</text>
<text x="138.9" y="72.1" transform="rotate(-90 138.9 72.1)">VDD_3</text>
<text x="150.4" y="72.5" transform="rotate(-90 150.4 72.5)">BOOT0</text>
<text x="182.7" y="75.1">VDD_2</text>
<text x="183.1" y="77.9">VSS_2</text>
<text x="127.5" y="80.9">PC14-OSC32_IN</text>
<text x="127.5" y="83.7">PC15-OSC32_OUT</text>
<text x="184.8" y="80.9">PA13</text>
<text x="184.8" y="83.7">PA12</text>
<text x="127.5" y="86.6">PH0-OSC_IN</text>
<text x="127.5" y="89.5">PH1-OSC_OUT</text>
<text x="184.8" y="86.6">PA11</text>
<text x="184.8" y="89.5">PA10</text>
<text x="127.5" y="92.4">NRST</text>
<text x="127.5" y="95.3">PC0</text>
<text x="186.3" y="92.4">PA9</text>
<text x="186.3" y="95.3">PA8</text>
<text x="127.5" y="98.2">PC1</text>
<text x="127.5" y="101.1">PC2</text>
<text x="186.1" y="98.2">PC9</text>
<text x="186.1" y="101.1">PC8</text>
<text x="127.5" y="104">PC3</text>
<text x="127.5" y="106.9">VSSA</text>
<text x="186.1" y="104">PC7</text>
<text x="186.1" y="106.9">PC6</text>
<text x="127.5" y="109.8">VDDA</text>
<text x="127.5" y="112.7">PA0-WKUP1</text>
<text x="184.8" y="109.8">PB15</text>
<text x="184.8" y="112.7">PB14</text>
<text x="127.5" y="115.6">PA1</text>
<text x="127.5" y="118.5">PA2</text>
<text x="184.8" y="115.6">PB13</text>
<text x="184.8" y="118.5">PB12</text>
<text x="138.9" y="127.4" transform="rotate(-90 138.9 127.4)">PA3</text>
<text x="141.7" y="127.4" transform="rotate(-90 141.7 127.4)">VSS_4</text>
<text x="144.6" y="127.4" transform="rotate(-90 144.6 127.4)">VDD_4</text>
<text x="147.5" y="127.4" transform="rotate(-90 147.5 127.4)">PA4</text>
<text x="150.4" y="127.4" transform="rotate(-90 150.4 127.4)">PA5</text>
<text x="153.3" y="127.4" transform="rotate(-90 153.3 127.4)">PA6</text>
<text x="156.2" y="127.4" transform="rotate(-90 156.2 127.4)">PA7</text>
<text x="159.1" y="127.4" transform="rotate(-90 159.1 127.4)">PC4</text>
<text x="162" y="127.4" transform="rotate(-90 162 127.4)">PC5</text>
<text x="164.9" y="127.4" transform="rotate(-90 164.9 127.4)">PB0</text>
<text x="167.8" y="127.4" transform="rotate(-90 167.8 127.4)">PB1</text>
<text x="170.7" y="127.4" transform="rotate(-90 170.7 127.4)">PB2</text>
<text x="173.6" y="127.4" transform="rotate(-90 173.6 127.4)">PB10</text>
<text x="176.5" y="127.4" transform="rotate(-90 176.5 127.4)">PB11</text>
<text x="179.4" y="127.4" transform="rotate(-90 179.4 127.4)">VSS_1</text>
<text x="182.3" y="127.4" transform="rotate(-90 182.3 127.4)">VDD_1</text>
</g>
<g font-size="2.1">
<text x="30.4" y="2.2">5</text>
<text x="85.4" y="2.2">4</text>
<text x="140.5" y="2.2">3</text>
<text x="195.4" y="2.2">2</text>
<text x="250.5" y="2.2">1</text>
<text x=".8" y="30.1">D</text>
<text x="278.8" y="30.1">D</text>
<text x=".8" y="80.8">C</text>
<text x="278.8" y="80.8">C</text>
<text x=".8" y="131.5">B</text>
<text x="278.8" y="131.5">B</text>
<text x=".8" y="182.2">A</text>
<text x="278.8" y="182.2">A</text>
<text x="30.4" y="207.8">5</text>
<text x="85.4" y="207.8">4</text>
<text x="140.5" y="207.8">3</text>
<text x="195.4" y="207.8">2</text>
<text x="250.5" y="207.8">1</text>
</g>
</svg>
